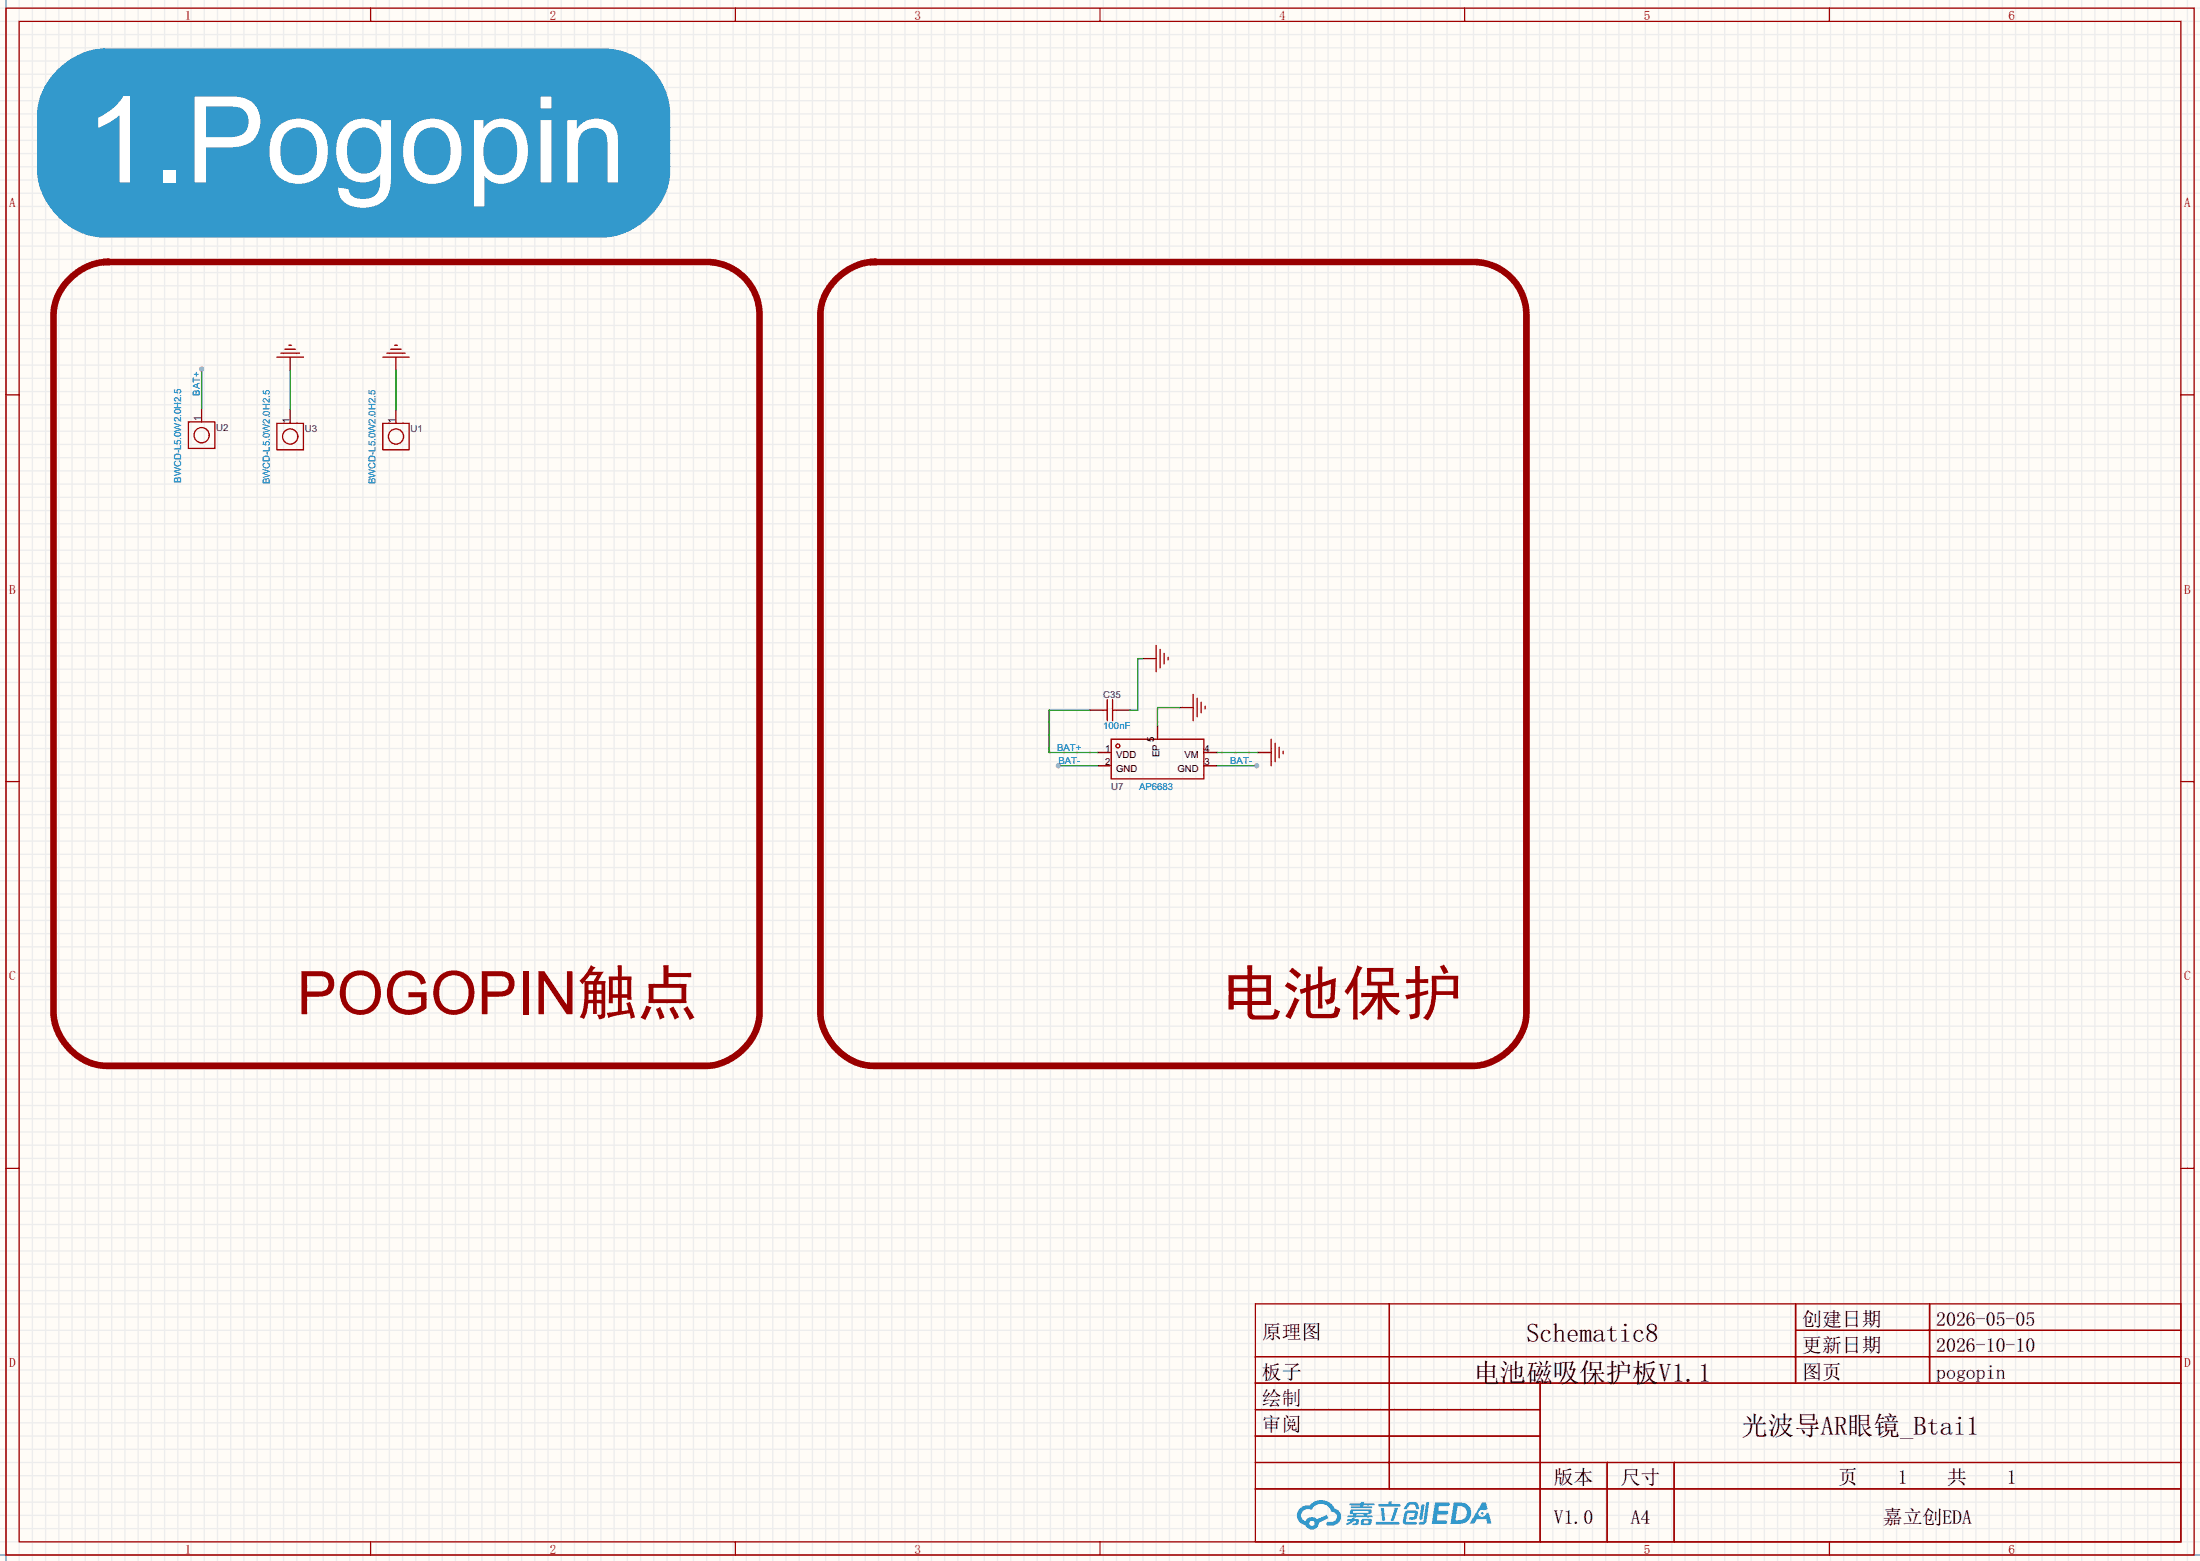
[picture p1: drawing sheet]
<svg xmlns="http://www.w3.org/2000/svg" width="423mm" height="300mm" viewBox="0 0 423 300" stroke-linecap="round" stroke-linejoin="round" font-family="sans-serif">
<path d="M0 0h422.7v299.9h-422.7z" fill="#fffcf7"/>
<g fill="none" stroke="#ededed" stroke-width=".25">
<path d="M0 1.6h422.7M0 4.1h422.7M0 6.6h422.7M0 9.2h422.7M0 11.7h422.7M0 14.3h422.7M0 16.8h422.7M0 19.3h422.7M1.1 0v299.9M3.7 0v299.9M6.2 0v299.9M8.8 0v299.9"/>
<path d="M11.3 0v299.9M13.8 0v299.9M16.4 0v299.9M18.9 0v299.9M21.5 0v299.9M24 0v299.9M26.5 0v299.9M29.1 0v299.9M31.6 0v299.9M34.2 0v299.9M36.7 0v299.9M39.2 0v299.9"/>
<path d="M41.8 0v299.9M44.3 0v299.9M46.9 0v299.9M49.4 0v299.9M51.9 0v299.9M54.5 0v299.9M57 0v299.9M59.6 0v299.9M62.1 0v299.9M64.6 0v299.9M67.2 0v299.9M69.7 0v299.9"/>
<path d="M72.3 0v299.9M74.8 0v299.9M77.3 0v299.9M79.9 0v299.9M82.4 0v299.9M85 0v299.9M87.5 0v299.9M90 0v299.9M92.6 0v299.9M95.1 0v299.9M97.7 0v299.9M100.2 0v299.9"/>
<path d="M102.7 0v299.9M105.3 0v299.9M107.8 0v299.9M110.4 0v299.9M112.9 0v299.9M115.4 0v299.9M118 0v299.9M120.5 0v299.9M123.1 0v299.9M125.6 0v299.9M128.1 0v299.9M130.7 0v299.9"/>
<path d="M133.2 0v299.9M135.8 0v299.9M138.3 0v299.9M140.8 0v299.9M143.4 0v299.9M145.9 0v299.9M148.5 0v299.9M151 0v299.9M153.5 0v299.9M156.1 0v299.9M158.6 0v299.9M161.2 0v299.9"/>
<path d="M163.7 0v299.9M166.2 0v299.9M168.8 0v299.9M171.3 0v299.9M173.9 0v299.9M176.4 0v299.9M178.9 0v299.9M181.5 0v299.9M184 0v299.9M186.6 0v299.9M189.1 0v299.9M191.6 0v299.9"/>
<path d="M194.2 0v299.9M196.7 0v299.9M199.3 0v299.9M201.8 0v299.9M204.3 0v299.9M206.9 0v299.9M209.4 0v299.9M212 0v299.9M214.5 0v299.9M217 0v299.9M219.6 0v299.9M222.1 0v299.9"/>
<path d="M224.7 0v299.9M227.2 0v299.9M229.7 0v299.9M232.3 0v299.9M234.8 0v299.9M237.4 0v299.9M239.9 0v299.9M242.4 0v299.9M245 0v299.9M247.5 0v299.9M250.1 0v299.9M252.6 0v299.9"/>
<path d="M255.1 0v299.9M257.7 0v299.9M260.2 0v299.9M262.8 0v299.9M265.3 0v299.9M267.8 0v299.9M270.4 0v299.9M272.9 0v299.9M275.5 0v299.9M278 0v299.9M280.5 0v299.9M283.1 0v299.9"/>
<path d="M285.6 0v299.9M288.2 0v299.9M290.7 0v299.9M293.2 0v299.9M295.8 0v299.9M298.3 0v299.9M300.9 0v299.9M303.4 0v299.9M305.9 0v299.9M308.5 0v299.9M311 0v299.9M313.6 0v299.9"/>
<path d="M316.1 0v299.9M318.6 0v299.9M321.2 0v299.9M323.7 0v299.9M326.3 0v299.9M328.8 0v299.9M331.3 0v299.9M333.9 0v299.9M336.4 0v299.9M339 0v299.9M341.5 0v299.9M344 0v299.9"/>
<path d="M346.6 0v299.9M349.1 0v299.9M351.7 0v299.9M354.2 0v299.9M356.7 0v299.9M359.3 0v299.9M361.8 0v299.9M364.4 0v299.9M366.9 0v299.9M369.4 0v299.9M372 0v299.9M374.5 0v299.9"/>
<path d="M377.1 0v299.9M379.6 0v299.9M382.1 0v299.9M384.7 0v299.9M387.2 0v299.9M389.8 0v299.9M392.3 0v299.9M394.8 0v299.9M397.4 0v299.9M399.9 0v299.9M402.5 0v299.9M405 0v299.9"/>
<path d="M407.5 0v299.9M410.1 0v299.9M412.6 0v299.9M415.2 0v299.9M417.7 0v299.9M420.2 0v299.9M0 21.9h422.7M0 24.4h422.7M0 27h422.7M0 29.5h422.7M0 32h422.7M0 34.6h422.7"/>
<path d="M0 37.1h422.7M0 39.7h422.7M0 42.2h422.7M0 44.7h422.7M0 47.3h422.7M0 49.8h422.7M0 52.4h422.7M0 54.9h422.7M0 57.4h422.7M0 60h422.7M0 62.5h422.7M0 65.1h422.7"/>
<path d="M0 67.6h422.7M0 70.1h422.7M0 72.7h422.7M0 75.2h422.7M0 77.8h422.7M0 80.3h422.7M0 82.8h422.7M0 85.4h422.7M0 87.9h422.7M0 90.5h422.7M0 93h422.7M0 95.5h422.7"/>
<path d="M0 98.1h422.7M0 100.6h422.7M0 103.2h422.7M0 105.7h422.7M0 108.2h422.7M0 110.8h422.7M0 113.3h422.7M0 115.9h422.7M0 118.4h422.7M0 120.9h422.7M0 123.5h422.7M0 126h422.7"/>
<path d="M0 128.6h422.7M0 131.1h422.7M0 133.6h422.7M0 136.2h422.7M0 138.7h422.7M0 141.3h422.7M0 143.8h422.7M0 146.3h422.7M0 148.9h422.7M0 151.4h422.7M0 154h422.7M0 156.5h422.7"/>
<path d="M0 159h422.7M0 161.6h422.7M0 164.1h422.7M0 166.7h422.7M0 169.2h422.7M0 171.7h422.7M0 174.3h422.7M0 176.8h422.7M0 179.4h422.7M0 181.9h422.7M0 184.4h422.7M0 187h422.7"/>
<path d="M0 189.5h422.7M0 192.1h422.7M0 194.6h422.7M0 197.1h422.7M0 199.7h422.7M0 202.2h422.7M0 204.8h422.7M0 207.3h422.7M0 209.8h422.7M0 212.4h422.7M0 214.9h422.7M0 217.5h422.7"/>
<path d="M0 220h422.7M0 222.5h422.7M0 225.1h422.7M0 227.6h422.7M0 230.2h422.7M0 232.7h422.7M0 235.2h422.7M0 237.8h422.7M0 240.3h422.7M0 242.9h422.7M0 245.4h422.7M0 247.9h422.7"/>
<path d="M0 250.5h422.7M0 253h422.7M0 255.6h422.7M0 258.1h422.7M0 260.6h422.7M0 263.2h422.7M0 265.7h422.7M0 268.3h422.7M0 270.8h422.7M0 273.3h422.7M0 275.9h422.7M0 278.4h422.7"/>
<path d="M0 281h422.7M0 283.5h422.7M0 286h422.7M0 288.6h422.7M0 291.1h422.7M0 293.7h422.7M0 296.2h422.7M0 298.7h422.7"/>
</g>
<path d="M1.1 0v299.9M0 298.7h422.7" fill="none" stroke="#999" stroke-width=".25"/>
<g fill="none" stroke="#a10000" stroke-width=".25">
<path d="M1.1 1.6h420.4v297.1h-420.4zM3.7 4.1h415.3v292.1h-415.3zM71.2 1.6v2.5M141.3 1.6v2.5M211.3 1.6v2.5M281.4 1.6v2.5M351.5 1.6v2.5M1.1 75.9h2.6M419 75.9h2.5M1.1 150.2h2.6M419 150.2h2.5M1.1 224.4h2.6"/>
<path d="M419 224.4h2.5M241.2 250.5h177.8v45.7h-177.8zM266.9 250.5v35.5M345 250.5v15.2M345 255.6h74M370.7 250.5v15.2M241.2 260.6h177.8M241.2 265.7h177.8M241.2 270.8h54.7M241.2 275.9h54.7M295.9 265.7v30.5M71.2 296.2v2.5"/>
<path d="M141.3 296.2v2.5M211.3 296.2v2.5M241.2 281h177.8M241.2 286h177.8M281.4 296.2v2.5M308.8 281v15.2M321.6 281v15.2M351.5 296.2v2.5"/>
</g>
<g fill="#5487ff">
<path d="M275.7 288.6h1.6a1.34 1.34 0 0 1 1.2 .2 .37 .37 0 0 1-.3 .6h-1.7l-.2 .8h1.6a.37 .37 0 0 1 .4 .4 .37 .37 0 0 1-.4 .3h-1.7l-.2 1.1h1.4a.48 .48 0 0 1 .6 .4v.2l-.3 .2h-2.6z"/>
<path d="M284.7 288.7h.7l.4 1.2-.6 .3a.72 .72 0 0 0-1.1 .2 .72 .72 0 0 0 .3 1 .72 .72 0 0 0 1-.4l.1-.2 .5-.2 .6 2.1h-.8l-.3-.8h-1.8l-.5 .8h-.9z"/>
<path d="M273.1 289h.6l-.4 2.7a.31 .31 0 0 1-.3 .3 .31 .31 0 0 1-.3-.3z"/>
<path d="M274 288.6h.6l-.5 3.7a.97 .97 0 0 1-1.6 .5l.2-.4h.6l.2-.2z"/>
<path d="M270.3 288.8l.5-.2h1.2l.4 .4 .3 .8-.6 .2-.3-.9h-.8l-.2 .1-.6 .8-.5-.1z"/>
<path d="M269.9 290.4l.5-.3h1.4a.69 .69 0 0 1 .6 .5 .69 .69 0 0 1-.1 .7 .74 .74 0 0 1-.8 .7h-.6a.27 .27 0 0 1-.2-.3 .27 .27 0 0 1 .3-.3h.6l.2-.7h-1.4l-.3 1.6 1.9 .1a.28 .28 0 0 1 .2 .3 .28 .28 0 0 1-.3 .2h-1.9l-.4-.3-.1-.4z"/>
<path d="M264.3 292.4h4.3a.28 .28 0 0 1 .3 .3 .28 .28 0 0 1-.3 .2h-4.2l-.1-.1z"/>
<path d="M268 289.7h.6l-.8 2.4a.3 .3 0 0 1-.4 .2 .3 .3 0 0 1-.2-.3z"/>
<path d="M265.3 289.7h.6l.2 2.2-.2 .3-.4-.2z"/>
<path d="M264.8 288.9h1.9l.2-.5h.5l-.1 .5h1.5a.27 .27 0 0 1 .3 .3 .27 .27 0 0 1-.3 .3h-3.9l-.1-.2z"/>
<path d="M258.9 291.8h.7l.1-.1 .6-.1-.1 .2 .8 .1 .1 .3-.2 .6-1.1 .2v-.4l.7-.1v-.2l-.5-.1-.5 .5-.8 .3-.1-.4 .8-.3h-.6z"/>
<path d="M259.3 288.8h2.1l.1-.3h.6l-.1 .3h1.9l.2 .2-.2 .2h-1.9l-.1 .2h1.6l.2 .2-.2 .2h-3.9l-.1-.4h1.8v-.2h-1.9l-.1-.1z"/>
<path d="M279.3 288.6l-.6 4.2h1.4a2.14 2.14 0 0 0 2.6-2.2 2.14 2.14 0 0 0-2.7-2zM280 289.3a1.37 1.37 0 0 1 1.8 1.2 1.37 1.37 0 0 1-1.5 1.5h-.7z"/>
<path d="M259.4 290.1l-.1 .7 .6 .1 .1 .2h-1.2l.1 .4h4.6l.2-.1-.2-.3h-.9l.1-.2a.6 .6 0 0 0 .7-.2 .6 .6 0 0 0 0-.7l-3.6-.1zM260 290.3l2.9 .1-.1 .2h-2.8zM260.6 290.9h1.4l-.1 .2h-1.2z"/>
<path d="M261.6 291.9a.9 .9 0 0 0-.1 1 2.48 2.48 0 0 0 1.9-.1 .84 .84 0 0 0 0-1h-1.4zM262.1 292.2l.7-.1 .1 .4-.2 .1h-.7z"/>
<path d="M249.8 289.7a1.91 1.91 0 0 0-.6 2 1.91 1.91 0 0 0 1.6 1.3 1.35 1.35 0 0 0 1.5 .9 1.35 1.35 0 0 0 1.1-1.4l1.9-.9-.5-.6-1.8 .9a1.41 1.41 0 0 0-2.2 .3 1.25 1.25 0 0 1-.6-1.7 1.25 1.25 0 0 1 1.8-.4 1.97 1.97 0 0 1 2-1.2 1.97 1.97 0 0 1 1.7 1.5 .96 .96 0 0 1 1.1 .9 .96 .96 0 0 1-.9 1h-.6a.39 .39 0 0 0-.5 .4 .39 .39 0 0 0 .4 .4 1.87 1.87 0 0 0 1.9-.5 1.87 1.87 0 0 0 .3-2.1l-.6-.6-.4-.1a2.86 2.86 0 0 0-4.8-.6h-.3a2.27 2.27 0 0 0-1.5 .5zM251.6 292.7a.49 .49 0 0 1 .9 0 .49 .49 0 0 1-.9 0z"/>
<circle cx="284.8" cy="290.7" r=".27"/>
</g>
<g fill="none" stroke="#a10000" stroke-width=".25">
<path d="M36.2 81.1h5.1v5h-5.1zM53.2 81.3h5.1v5.1h-5.1zM73.5 81.3h5.1v5.1h-5.1zM213.5 142h17.8v7.6h-17.8z"/>
<circle cx="38.7" cy="83.6" r="1.46"/>
<circle cx="55.8" cy="83.9" r="1.46"/>
<circle cx="76.1" cy="83.9" r="1.46"/>
<circle cx="214.8" cy="143.3" r=".38"/>
</g>
<path d="M38.7 78.5v2.6M55.8 78.8v2.5M76.1 78.8v2.5M222.4 139.5v2.5M210.9 144.6h2.6M210.9 147.1h2.6M231.3 144.6h2.5M231.3 147.1h2.5" fill="none" stroke="#870000" stroke-width=".25"/>
<path d="M13.2 53.7a10.8 10.8 0 0 1 7.2-3.4h115.4a10.2 10.2 0 0 1 10.1 10.2v134.1a10.9 10.9 0 0 1-10.1 10.2h-115.4a10.9 10.9 0 0 1-10.1-10.2v-134.1a9.8 9.8 0 0 1 2.9-6.8zM160.5 53.7a10.8 10.8 0 0 1 7.3-3.4h115.3a10.2 10.2 0 0 1 10.1 10.2v134.1a10.9 10.9 0 0 1-10.1 10.2h-115.3a10.9 10.9 0 0 1-10.2-10.2v-134.1a9.8 9.8 0 0 1 2.9-6.8z" fill="none" stroke="#900" stroke-width="1.3"/>
<path d="M209.4 136.4h-7.9v8.2h9.4M203.3 147.1h7.6" fill="none" stroke="#008700" stroke-width=".25"/>
<circle cx="203.3" cy="147.1" r=".51" fill="#999"/>
<path d="M233.8 147.1h7.6" fill="none" stroke="#008700" stroke-width=".25"/>
<circle cx="241.4" cy="147.1" r=".51" fill="#999"/>
<path d="M55.8 68.6v2.6M76.1 68.6v2.6M209.4 136.4h2.6M214.5 136.4h2.5M219.6 126.5h2.5M226.7 135.9h2.5M241.7 144.6h2.5" fill="none" stroke="#870000" stroke-width=".25"/>
<g fill="none" stroke="#a10000" stroke-width=".25">
<path d="M53.2 68.6h5.1M54 67.9h3.5M54.7 67.1h2.1M55.5 66.3h.5M73.5 68.6h5.1M74.3 67.9h3.6M75.1 67.1h2M75.8 66.3h.5M212 136.4h.7M212.7 134.4v4.1M213.7 134.4v4.1M213.7 136.4h.8"/>
<path d="M222.1 124v5.1M222.9 124.8v3.5M223.6 125.5v2M224.4 126.3v.5M229.2 133.4v5.1M230 134.2v3.5M230.8 134.9v2M231.5 135.7v.5M244.2 142v5.1M245 142.8v3.5M245.7 143.5v2.1M246.5 144.3v.5"/>
</g>
<path d="M38.7 70.9v7.6M55.8 71.2v7.6M76.1 71.2v7.6M219.6 126.5h-1v9.9h-1.6M226.7 135.9h-4.3v3.6M233.8 144.6h7.9" fill="none" stroke="#008700" stroke-width=".25"/>
<path d="M11.5 13.2a13.2 13.2 0 0 1 8.4-3.8h96.1a12.7 12.7 0 0 1 12.7 12.7v10.7a13.5 13.5 0 0 1-9 12l-2.5 .6-1.2 .1h-96.1a13.5 13.5 0 0 1-11.9-8.9l-.7-2.6-.1-1.2v-10.7a12.3 12.3 0 0 1 4.3-8.9z" fill="#39c" stroke="#39c" stroke-width=".25"/>
<circle cx="38.7" cy="70.9" r=".51" fill="#999"/>
<text font-size="23.1" fill="#fff" x="16.4" y="35">1.Pogopin</text>
<g font-size="11.5" fill="#900">
<text x="57" y="194.8">P</text>
<text x="64.7" y="194.8">O</text>
<text x="73.7" y="194.8">G</text>
<text x="82.7" y="194.8">O</text>
<text x="91.7" y="194.8">P</text>
<text x="99.4" y="194.8">I</text>
<text x="102.6" y="194.8">N</text>
<text x="110.9" y="194.8">触</text>
<text x="122.5" y="194.8">点</text>
<text x="234.8" y="194.8">电池保护</text>
</g>
<g font-size="5.1">
<text x="293.2" y="257.8">Schematic8</text>
<text x="283.1" y="265.5">电池磁吸保护板V1.1</text>
<text x="334.6" y="275.6">光</text>
<text x="339.6" y="275.6">波</text>
<text x="344.7" y="275.6">导</text>
<text x="349.8" y="275.6">A</text>
<text x="352.3" y="275.6">R</text>
<text x="354.9" y="275.6">眼</text>
<text x="360" y="275.6">镜</text>
<text x="365" y="275.6">_</text>
<text x="367.6" y="275.6">B</text>
<text x="370.1" y="275.6">t</text>
<text x="372.7" y="275.6">a</text>
<text x="375.2" y="275.6">i</text>
<text x="377.7" y="275.6">1</text>
</g>
<g font-size="3.8">
<text x="242.4" y="257.2">原理图</text>
<text x="346.2" y="254.7">创建日期</text>
<text x="372" y="254.7">2026-05-05</text>
<text x="346.2" y="259.8">更新日期</text>
<text x="372" y="259.8">2026-10-10</text>
<text x="242.4" y="269.9">绘制</text>
<text x="242.4" y="264.8">板子</text>
<text x="346.2" y="264.8">图页</text>
<text x="372" y="264.8">pogopin</text>
<text x="242.4" y="275">审阅</text>
<text x="298.5" y="285.2">版本</text>
<text x="311.4" y="285.2">尺寸</text>
<text x="353.2" y="285.2">页</text>
<text x="364.6" y="285.2">1</text>
<text x="374.1" y="285.2">共</text>
<text x="385.5" y="285.2">1</text>
<text x="298.5" y="292.8">V1.0</text>
<text x="313.3" y="292.8">A4</text>
<text x="361.7" y="292.8">嘉立创E</text>
<text x="375.1" y="292.8">DA</text>
</g>
<g font-size="2.5" fill="#a00000">
<text x="35.5" y="3.8">1</text>
<text x="105.6" y="3.8">2</text>
<text x="175.7" y="3.8">3</text>
<text x="245.7" y="3.8">4</text>
<text x="315.8" y="3.8">5</text>
<text x="385.8" y="3.8">6</text>
<text x="1.8" y="39.7">A</text>
<text x="419.6" y="39.7">A</text>
<text x="1.8" y="114">B</text>
<text x="419.6" y="114">B</text>
<text x="1.8" y="188.3">C</text>
<text x="419.6" y="188.3">C</text>
<text x="1.8" y="262.6">D</text>
<text x="419.6" y="262.6">D</text>
<text x="35.5" y="298.5">1</text>
<text x="105.6" y="298.5">2</text>
<text x="175.7" y="298.5">3</text>
<text x="245.7" y="298.5">4</text>
<text x="315.8" y="298.5">5</text>
<text x="385.8" y="298.5">6</text>
</g>
<g font-size="1.8" fill="#00f">
<text x="38.4" y="76" transform="rotate(-90 38.4 76)">BAT+</text>
<text x="34.8" y="92.7" transform="rotate(-90 34.8 92.7)">BWCD-L5.0W2.0H2.5</text>
<text x="51.8" y="93" transform="rotate(-90 51.8 93)">BWCD-L5.0W2.0H2.5</text>
<text x="72.1" y="93" transform="rotate(-90 72.1 93)">BWCD-L5.0W2.0H2.5</text>
<text x="212" y="140.1">100nF</text>
<text x="203.1" y="144.2">BAT+</text>
<text x="203.3" y="146.7">BAT-</text>
<text x="236.3" y="146.7">BAT-</text>
<text x="218.8" y="151.8">AP6683</text>
</g>
<g font-size="1.8">
<text x="38.6" y="80.9" transform="rotate(-90 38.6 80.9)">1</text>
<text x="55.6" y="81.2" transform="rotate(-90 55.6 81.2)">1</text>
<text x="75.9" y="81.2" transform="rotate(-90 75.9 81.2)">1</text>
<text x="221.8" y="142.5" transform="rotate(-90 221.8 142.5)">5</text>
<text x="212.3" y="144.4">1</text>
<text x="212.3" y="147">2</text>
<text x="214.4" y="145.7">VDD</text>
<text x="214.4" y="148.2">GND</text>
<text x="222.8" y="145.5" transform="rotate(-90 222.8 145.5)">EP</text>
<text x="226.2" y="148.2">GND</text>
<text x="227.6" y="145.7">VM</text>
<text x="231.4" y="147">3</text>
<text x="231.4" y="144.4">4</text>
</g>
<g font-size="1.8" fill="#000080">
<text x="41.5" y="82.7">U2</text>
<text x="58.5" y="83">U3</text>
<text x="78.9" y="83">U1</text>
<text x="212" y="134">C35</text>
<text x="213.5" y="151.8">U7</text>
</g>
</svg>
